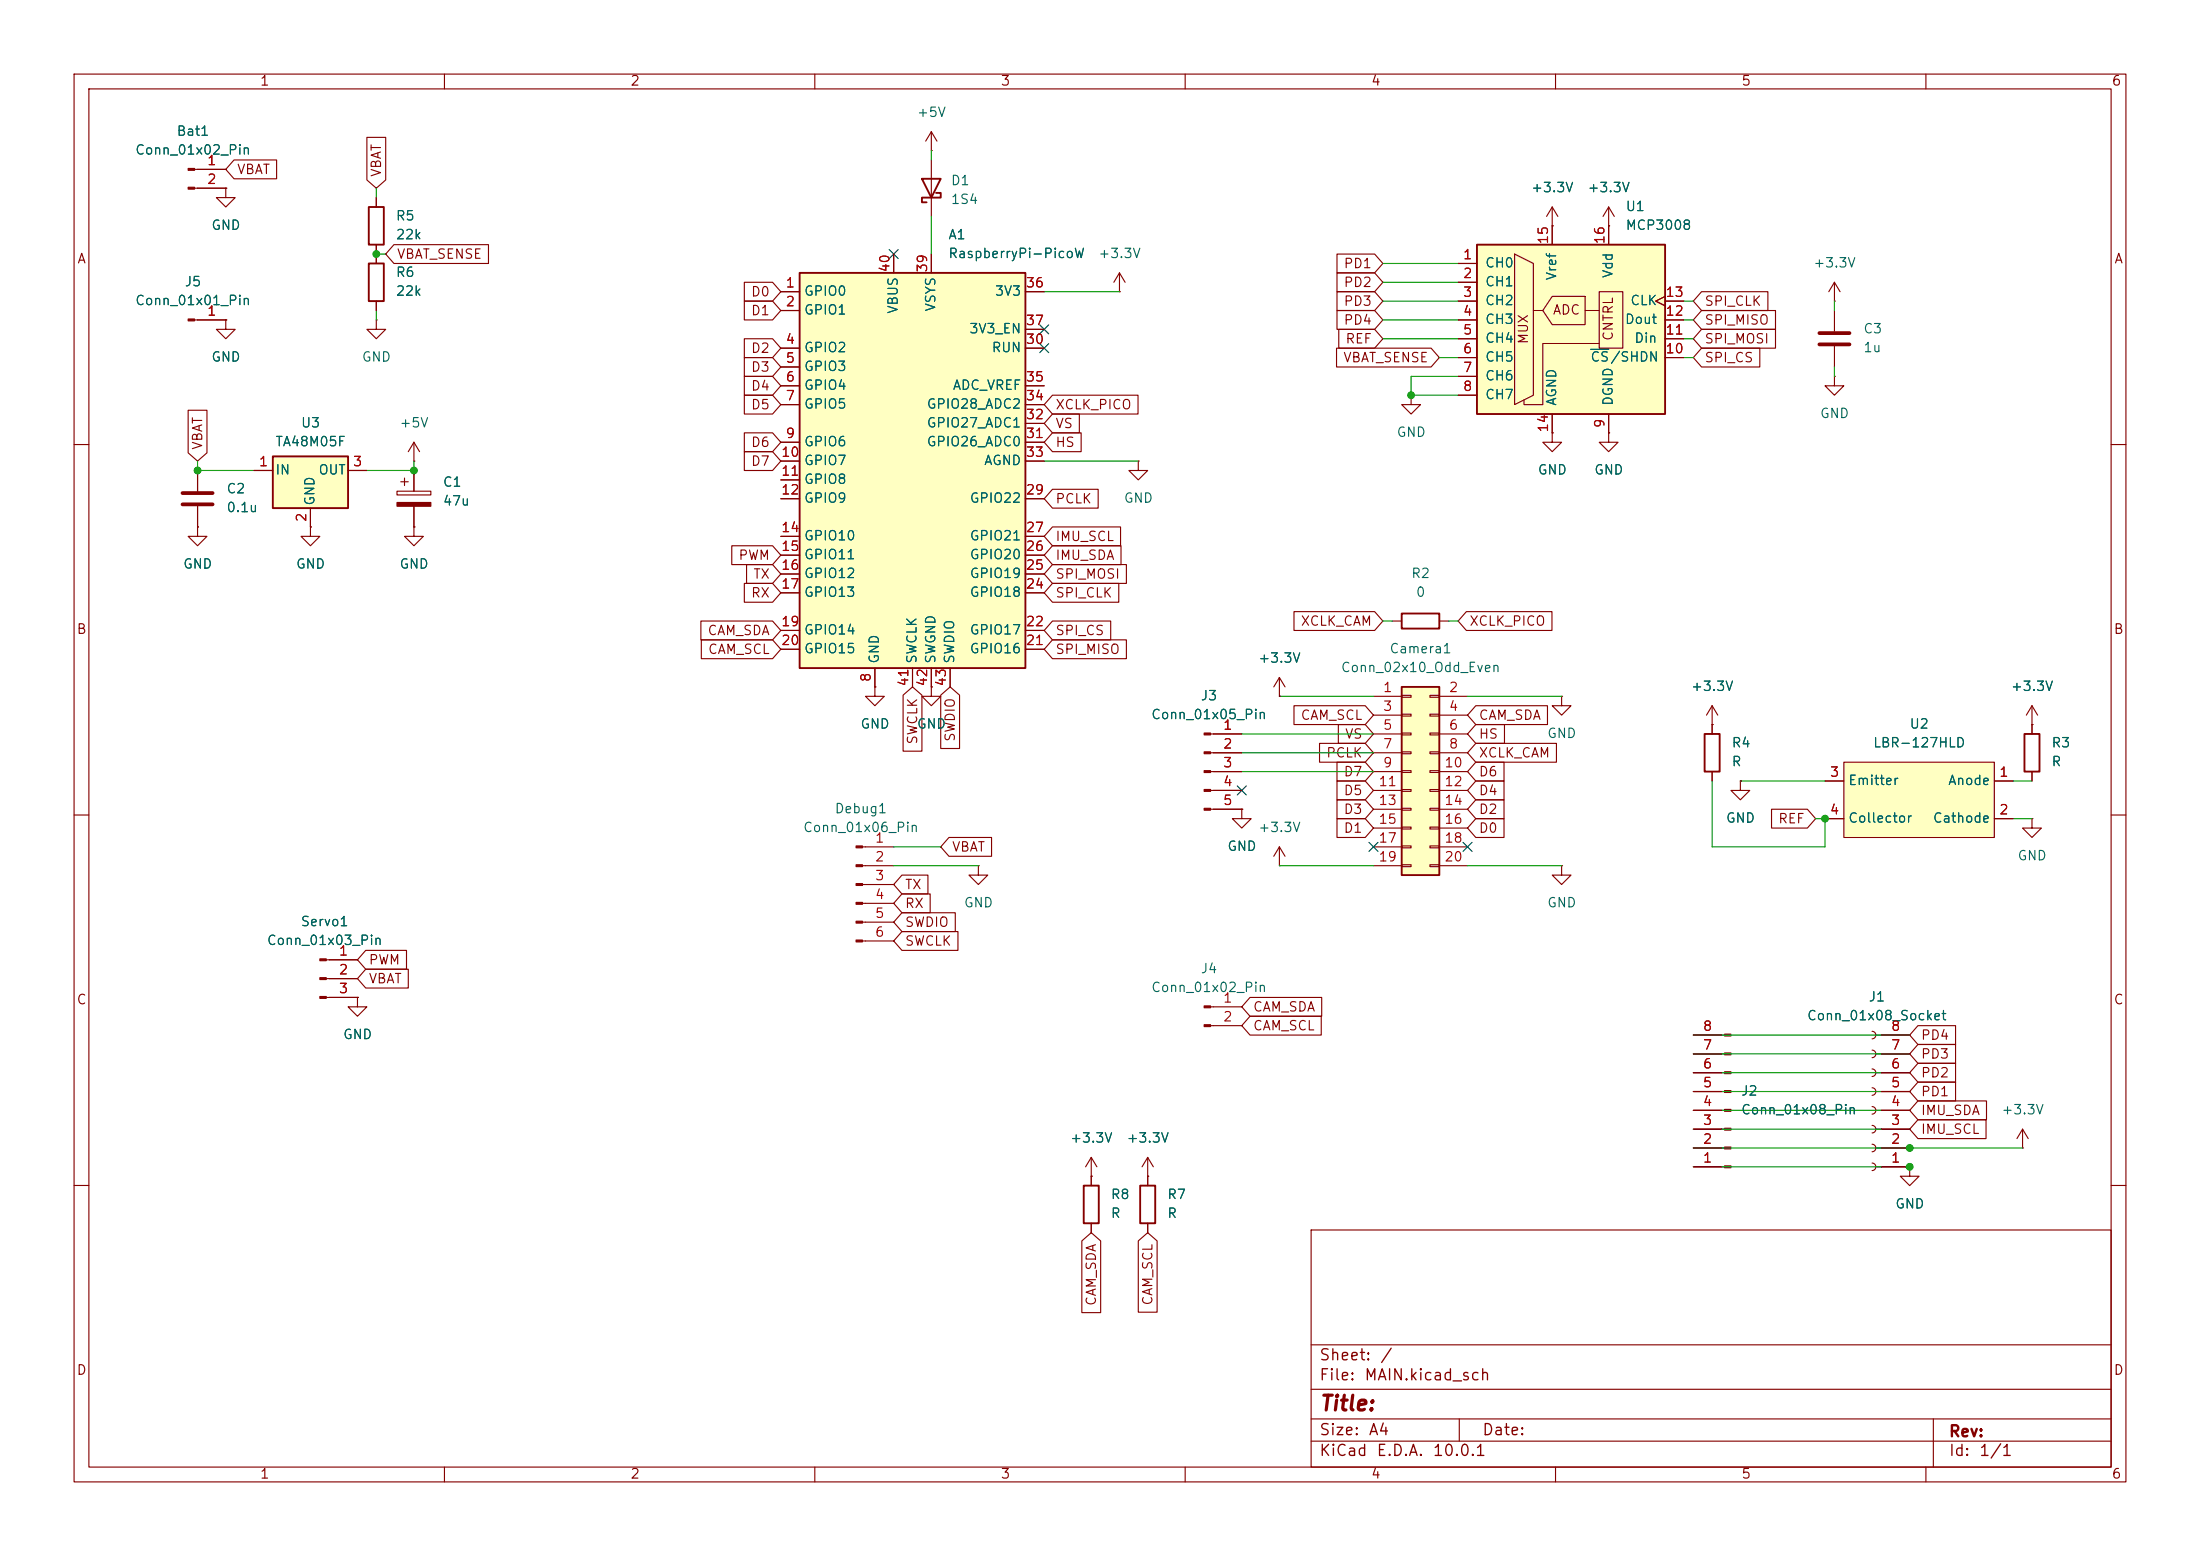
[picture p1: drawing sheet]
<svg xmlns="http://www.w3.org/2000/svg" width="297mm" height="210mm" viewBox="0 0 297 210" stroke-linecap="round" stroke-linejoin="round" font-family="sans-serif">
<g fill="none" stroke="#840000" stroke-width=".15">
<path d="M10 10h277v190h-277zM12 12h273v186h-273zM60 10v2M110 10v2M160 10v2M210 10v2M260 10v2M50.8 34.3v1.3M50.8 43.2v1.3h1.3l-1.3 1.2-1.3-1.2h1.3M50.8 43.2h.1M50.8 40.6v1.3M55.9 59.7l-.8 1.3"/>
<path d="M55.9 59.7l.7 1.3M55.9 59.7v2.5M209.5 58.4v1.3h1.3l-1.3 1.3-1.2-1.3h1.2M209.5 58.4h.1M217.2 58.4v1.3h1.2l-1.2 1.3-1.3-1.3h1.3M217.2 58.4h.1M10 60h2M26.7 71.1v1.3h1.2l-1.2 1.3-1.3-1.3h1.3M26.7 71.1h.1M41.9 71.1v1.3h1.3l-1.3 1.3-1.3-1.3h1.3M41.9 71.1h.1M53.6 66.3h4.6v.5h-4.6z"/>
<path d="M54.1 65h1M54.6 64.5v1M55.9 71.1v1.3h1.2l-1.2 1.3-1.3-1.3h1.3M55.9 71.1h.1M55.9 62.2h.1M55.9 63.5v2.8M55.9 68.3v2.8M285 60h2M163.4 99.1h4.2M188 83.8h1.2M194.3 83.8h1.3M274.3 97.8h.1"/>
<path d="M274.3 95.3l-.7 1.2M274.3 95.3l.8 1.2M274.3 95.3v2.5M10 110h2M116.4 114.3h4.2M116.4 116.8h4.2M116.4 119.4h4.2M132.1 116.8v1.3h1.2l-1.2 1.3-1.3-1.3h1.3M132.1 116.8h.1M163.4 101.6h4.2M163.4 104.1h4.2M163.4 106.7h4.2"/>
<path d="M163.4 109.2h4.2M167.6 109.2v1.3h1.3l-1.3 1.3-1.2-1.3h1.2M167.6 109.2h.1M172.7 116.8h.1M172.7 114.3l-.7 1.3M172.7 114.3l.8 1.3M172.7 114.3v2.5M285 110h2M44 129.5h4.3M44 132.1h4.3M44 134.6h4.3M48.3 134.6v1.3h1.2l-1.2 1.3-1.3-1.3h1.3"/>
<path d="M48.3 134.6h.1M116.4 121.9h4.2M116.4 124.5h4.2M116.4 127h4.2M163.4 135.9h4.2M163.4 138.4h4.2M147.3 158.8h.1M147.3 156.2v3.8M147.3 156.2l-.7 1.3M147.3 156.2l.8 1.3M154.9 158.8h.1M154.9 156.2v3.8"/>
<path d="M154.9 156.2l-.7 1.3M154.9 156.2l.8 1.3M10 160h2M147.3 165.1v1.3M154.9 165.1v1.3M177 166h108v32h-108zM285 160h2M60 198v2M110 198v2M160 198v2M177 194.5h108M177 191.5h108"/>
<path d="M177 187.5h108M177 181.5h108M197 191.5v3M210 198v2M260 198v2M261 191.5v6.5"/>
</g>
<g fill="#840000" stroke="#840000" stroke-width=".15">
<path d="M43.2 129.4h.8v.3h-.8z"/>
<path d="M43.2 132h.8v.2h-.8z"/>
<path d="M43.2 134.5h.8v.2h-.8z"/>
<path d="M162.6 135.8h.8v.2h-.8z"/>
<path d="M162.6 138.3h.8v.3h-.8z"/>
<path d="M162.6 98.9h.8v.3h-.8z"/>
<path d="M162.6 101.5h.8v.2h-.8z"/>
<path d="M162.6 104h.8v.3h-.8z"/>
<path d="M162.6 106.6h.8v.2h-.8z"/>
<path d="M162.6 109.1h.8v.2h-.8z"/>
<path d="M53.6 67.8h4.6v.5h-4.6z"/>
<path d="M115.6 114.2h.8v.2h-.8z"/>
<path d="M115.6 116.7h.8v.3h-.8z"/>
<path d="M115.6 119.3h.8v.2h-.8z"/>
<path d="M115.6 121.8h.8v.2h-.8z"/>
<path d="M115.6 124.3h.8v.3h-.8z"/>
<path d="M115.6 126.9h.8v.2h-.8z"/>
</g>
<path d="M49.8 35.6h2v5h-2zM189.2 82.8h5.1v2h-5.1zM146.3 160h2v5.1h-2zM153.9 160h2.1v5.1h-2.1z" fill="none" stroke="#840000" stroke-width=".25"/>
<path d="M36.8 61.6h10.2v7h-10.2z" fill="#ffffc2"/>
<path d="M36.8 61.6h10.2v7h-10.2zM230.1 99.1h2.1v5h-2.1z" fill="none" stroke="#840000" stroke-width=".25"/>
<path d="M26.7 63.5v2.8M26.7 68.3v2.8M34.3 63.5h2.5M41.9 68.6v2.5M47 63.5h2.5M231.1 97.8v1.3M231.1 104.1v1.3M234.9 105.4v1.3h1.3l-1.3 1.3-1.2-1.3h1.2M234.9 105.4h.1" fill="none" stroke="#840000" stroke-width=".15"/>
<path d="M24.6 66.5h4.1M24.6 68.1h4.1" fill="none" stroke="#840000" stroke-width=".51"/>
<path d="M248.9 102.9h20.3v10.1h-20.3z" fill="#ffffc2"/>
<g fill="none" stroke="#840000" stroke-width=".15">
<path d="M125.7 17.8l-.7 1.3M125.7 17.8l.8 1.3M125.7 17.8v2.5M26.3 22.9h4.2M26.3 25.4h4.2M30.5 25.4v1.3h1.2l-1.2 1.2-1.3-1.2h1.3M30.5 25.4h.1M50.8 26.7v1.2M50.8 33v1.3M125.7 20.3h.1M125.7 21.6v7.6M151.1 39.4h.1"/>
<path d="M151.1 36.8l-.7 1.3M151.1 36.8l.8 1.3M151.1 36.8v2.6M209.5 30.5h.1M209.5 27.9l-.7 1.3M209.5 27.9l.8 1.3M209.5 27.9v2.6M217.2 30.5h.1M217.2 27.9l-.8 1.3M217.2 27.9l.7 1.3M217.2 27.9v2.6M26.3 43.2h4.2"/>
<path d="M30.5 43.2v1.3h1.2l-1.2 1.2-1.3-1.2h1.3M30.5 43.2h.1M247.6 41.9v2.8M247.6 46.7v2.8M231.1 97.8h.1M231.1 95.3l-.7 1.2M231.1 95.3l.8 1.2M231.1 95.3v2.5M274.3 97.8v1.3M246.4 105.4h2.5M246.4 110.5h2.5M248.9 102.9h20.3v10.1h-20.3z"/>
<path d="M269.2 105.4h2.6M269.2 110.5h2.6M274.3 110.5v1.3h1.3l-1.3 1.2-1.3-1.2h1.3M274.3 110.5h.1M274.3 104.1v1.3M228.6 139.7h4.2M252.7 139.2a.51 .51 0 0 1 .5 .5 .51 .51 0 0 1-.5 .5M253.2 139.7h4.6M228.6 157.5h4.2M228.6 154.9h4.2M228.6 152.4h4.2M228.6 149.9h4.2"/>
<path d="M228.6 147.3h4.2M228.6 144.8h4.2M228.6 142.2h4.2M252.7 157a.51 .51 0 0 1 .5 .5 .51 .51 0 0 1-.5 .5M252.7 154.4a.51 .51 0 0 1 .5 .5 .51 .51 0 0 1-.5 .5M252.7 151.9a.51 .51 0 0 1 .5 .5 .51 .51 0 0 1-.5 .5M252.7 149.4a.51 .51 0 0 1 .5 .5 .51 .51 0 0 1-.5 .5M252.7 146.8a.51 .51 0 0 1 .5 .5 .51 .51 0 0 1-.5 .5M252.7 144.3a.51 .51 0 0 1 .5 .5 .51 .51 0 0 1-.5 .5M252.7 141.7a.51 .51 0 0 1 .5 .5 .51 .51 0 0 1-.5 .5M253.2 157.5h4.6M253.2 154.9h4.6"/>
<path d="M253.2 152.4h4.6M253.2 149.9h4.6M253.2 147.3h4.6M253.2 144.8h4.6M253.2 142.2h4.6M257.8 157.5v1.3h1.3l-1.3 1.2-1.3-1.2h1.3M257.8 157.5h.1M273 154.9h.1M273 152.4l-.7 1.3M273 152.4l.8 1.3M273 152.4v2.5"/>
</g>
<g fill="#840000" stroke="#840000" stroke-width=".15">
<path d="M232.8 157.4h.9v.2h-.9z"/>
<path d="M232.8 154.8h.9v.3h-.9z"/>
<path d="M232.8 152.3h.9v.2h-.9z"/>
<path d="M232.8 149.7h.9v.3h-.9z"/>
<path d="M232.8 147.2h.9v.2h-.9z"/>
<path d="M232.8 144.7h.9v.2h-.9z"/>
<path d="M232.8 142.1h.9v.3h-.9z"/>
<path d="M232.8 139.6h.9v.2h-.9z"/>
<path d="M25.4 22.7h.9v.3h-.9z"/>
<path d="M25.4 25.3h.9v.2h-.9z"/>
<path d="M25.4 43.1h.9v.2h-.9z"/>
</g>
<path d="M49.8 27.9h2v5.1h-2zM124.5 24.1h2.5l-1.3 2.6zM126.4 26h.6v.7h-2.5v.6h.6M273.3 99.1h2v5h-2z" fill="none" stroke="#840000" stroke-width=".25"/>
<path d="M245.6 45h4.1M245.6 46.5h4.1" fill="none" stroke="#840000" stroke-width=".51"/>
<path d="M189.2 92.7h5.1v25.4h-5.1z" fill="#ffffc2"/>
<path d="M189.2 92.7h5.1v25.4h-5.1z" fill="none" stroke="#840000" stroke-width=".25"/>
<g fill="none" stroke="#840000" stroke-width=".15">
<path d="M190.5 53.3v1.3h1.3l-1.3 1.3-1.3-1.3h1.3M190.5 53.3h.1M153.7 62.2v1.3h1.2l-1.2 1.3-1.3-1.3h1.3M153.7 62.2h.1M172.7 94h.1M172.7 91.4l-.7 1.3M172.7 91.4l.8 1.3M172.7 91.4v2.6M185.4 94h3.8M185.4 96.5h3.8M185.4 99.1h3.8M189.2 93.9h1.3v.2h-1.3z"/>
<path d="M189.2 96.4h1.3v.2h-1.3zM189.2 98.9h1.3v.3h-1.3zM193 93.9h1.3v.2h-1.3zM193 96.4h1.3v.2h-1.3zM193 98.9h1.3v.3h-1.3zM194.3 94h3.8M194.3 96.5h3.8M194.3 99.1h3.8M185.4 101.6h3.8M185.4 104.1h3.8M185.4 106.7h3.8M185.4 109.2h3.8"/>
<path d="M185.4 111.8h3.8M185.4 114.3h3.8M185.4 116.8h3.8M189.2 101.5h1.3v.2h-1.3zM189.2 104h1.3v.3h-1.3zM189.2 106.6h1.3v.2h-1.3zM189.2 109.1h1.3v.2h-1.3zM189.2 111.6h1.3v.3h-1.3zM189.2 114.2h1.3v.2h-1.3zM189.2 116.7h1.3v.3h-1.3zM193 101.5h1.3v.2h-1.3zM193 104h1.3v.3h-1.3z"/>
<path d="M193 106.6h1.3v.2h-1.3zM193 109.1h1.3v.2h-1.3zM193 111.6h1.3v.3h-1.3zM193 114.2h1.3v.2h-1.3zM193 116.7h1.3v.3h-1.3zM194.3 101.6h3.8M194.3 104.1h3.8M194.3 106.7h3.8M194.3 109.2h3.8M194.3 111.8h3.8M194.3 114.3h3.8M194.3 116.8h3.8"/>
</g>
<path d="M107.9 36.8h30.5v53.4h-30.5z" fill="#ffffc2"/>
<path d="M107.9 36.8h30.5v53.4h-30.5z" fill="none" stroke="#840000" stroke-width=".25"/>
<g fill="none" stroke="#840000" stroke-width=".15">
<path d="M105.4 39.4h2.5M120.6 34.3v2.5M125.7 34.3v2.5M138.4 39.4h2.6M247.6 38.1l-.7 1.3M247.6 38.1l.8 1.3M247.6 38.1v2.5M105.4 41.9h2.5M105.4 47h2.5M105.4 49.5h2.5M105.4 52.1h2.5M105.4 54.6h2.5"/>
<path d="M105.4 59.7h2.5M138.4 47h2.6M138.4 52.1h2.6M138.4 54.6h2.6M138.4 59.7h2.6M138.4 57.2h2.6M138.4 44.5h2.6M247.6 50.8v1.3h1.3l-1.3 1.2-1.2-1.2h1.2M247.6 50.8h.1M247.6 40.6h.1M105.4 62.2h2.5M105.4 64.8h2.5"/>
<path d="M105.4 67.3h2.5M105.4 72.4h2.5M105.4 74.9h2.5M105.4 77.5h2.5M138.4 62.2h2.6M138.4 67.3h2.6M138.4 72.4h2.6M138.4 74.9h2.6M138.4 77.5h2.6M105.4 80h2.5M105.4 85.1h2.5M105.4 87.6h2.5"/>
<path d="M118.1 92.7v1.3h1.3l-1.3 1.3-1.3-1.3h1.3M118.1 92.7h.1M118.1 90.2v2.5M123.2 90.2v2.5M125.7 92.7v1.3h1.3l-1.3 1.3-1.2-1.3h1.2M125.7 92.7h.1M125.7 90.2v2.5M128.3 90.2v2.5M138.4 80h2.6M138.4 85.1h2.6M138.4 87.6h2.6M210.8 94v1.3h1.3l-1.3 1.2-1.3-1.2h1.3"/>
<path d="M210.8 94h.1"/>
</g>
<path d="M199.4 33h25.4v22.9h-25.4z" fill="#ffffc2"/>
<g fill="none" stroke="#840000" stroke-width=".15">
<path d="M49.5 18.5h2.6v5.8l-1.3 1.1-1.3-1.1zM26.7 22.9h3.8M26.7 25.4h3.8M30.5 25.4h.1M31.6 21.6h5.7v2.5h-5.7l-1.1-1.2zM50.8 26.7v1.2M50.8 33v2.6M53.2 33h12.7v2.6h-12.7l-1.1-1.3zM100.5 38.1h3.8l1.1 1.3-1.1 1.2h-3.8zM105.4 39.4h2.5M120.6 34.3v2.5M125.7 34.3v2.5"/>
<path d="M138.4 39.4h2.6M180.5 36.8h5.1l1.1 1.3-1.1 1.3h-5.1zM180.5 34.3h5.1l1.1 1.3-1.1 1.2h-5.1zM180.5 39.4h5.1l1.1 1.2-1.1 1.3h-5.1zM196.8 35.6h2.6M196.8 38.1h2.6M204.5 34.3l2.5 1.3v17.7l-2.5 1.3zM209.5 30.5h.1M209.5 30.5v2.5M215.9 39.4h3.2v7.6h-3.2zM217.2 30.5h.1M217.2 30.5v2.5"/>
<path d="M229.7 39.4h9v2.5h-9l-1.1-1.3zM25.4 55.4h2.5v5.7l-1.2 1.1-1.3-1.1zM26.7 43.2h3.8M30.5 43.2h.1M50.8 40.6v1.3M100.5 50.8h3.8l1.1 1.3-1.1 1.2h-3.8zM100.5 53.3h3.8l1.1 1.3-1.1 1.3h-3.8zM100.5 45.7h3.8l1.1 1.3-1.1 1.3h-3.8zM100.5 40.6h3.8l1.1 1.3-1.1 1.3h-3.8zM100.5 58.4h3.8l1.1 1.3-1.1 1.3h-3.8zM100.5 48.3h3.8l1.1 1.2-1.1 1.3h-3.8zM105.4 41.9h2.5"/>
<path d="M105.4 47h2.5M105.4 49.5h2.5M105.4 52.1h2.5M105.4 54.6h2.5M105.4 59.7h2.5M138.4 47h2.6M138.4 52.1h2.6M138.4 54.6h2.6M138.4 59.7h2.6M138.4 57.2h2.6M138.4 44.5h2.6M142.1 55.9h3.6v2.5h-3.6l-1.1-1.2z"/>
<path d="M142.1 53.3h11.5v2.6h-11.5l-1.1-1.3zM142.1 58.4h3.9v2.6h-3.9l-1.1-1.3zM180.4 47h12.8l1.1 1.3-1.1 1.2h-12.8zM180.5 41.9h5.1l1.1 1.3-1.1 1.3h-5.1zM180.7 44.4h4.9l1.1 1.3-1.1 1.3h-4.9zM196.8 40.6h2.6M196.8 43.2h2.6M196.8 45.7h2.6M196.8 48.3h2.6M196.8 50.8h2.6M196.8 53.3h2.6M207 41.9h1.3"/>
<path d="M209.5 40h4.5v3.8h-4.5l-1.2-1.9zM209.5 58.4h.1M209.5 55.9v2.5M214 41.9h1.9M215.9 46.4h-7.6v8.2h-2.6v-.6M217.2 58.4h.1M217.2 55.9v2.5M224.8 40l-1.3 .6 1.3 .7M224.8 40.6h2.5M224.8 43.2h2.5M224.8 45.7h2.5M224.8 48.3h2.5"/>
<path d="M229.7 47h7.9v2.5h-7.9l-1.1-1.2zM229.7 44.4h10v2.6h-10l-1.1-1.3zM229.7 41.9h10v2.6h-10l-1.1-1.3zM26.7 71.1h.1M26.7 63.5v2.8M26.7 68.3v2.8M34.3 63.5h2.5M41.9 71.1h.1M41.9 68.6v2.5M47 63.5h2.5M55.9 71.1h.1M55.9 63.5v2.8"/>
<path d="M55.9 68.3v2.8M98.8 73.7h5.5l1.1 1.2-1.1 1.3h-5.5zM100.5 61h3.8l1.1 1.2-1.1 1.3h-3.8zM100.5 78.7h3.8l1.1 1.3-1.1 1.3h-3.8zM100.8 76.2h3.5l1.1 1.3-1.1 1.2h-3.5zM105.4 62.2h2.5M105.4 64.8h2.5M105.4 67.3h2.5M105.4 72.4h2.5M105.4 74.9h2.5M105.4 77.5h2.5M138.4 62.2h2.6"/>
<path d="M138.4 67.3h2.6M138.4 72.4h2.6M138.4 74.9h2.6M138.4 77.5h2.6M142.1 71.1h9.2v2.6h-9.2l-1.1-1.3zM142.1 73.7h9.2v2.5h-9.2l-1.1-1.3zM142.1 66h6.2v2.6h-6.2l-1.1-1.3zM142.1 78.7h8.9v2.6h-8.9l-1.1-1.3zM142.1 76.2h10v2.5h-10l-1.1-1.2zM94.6 83.8h9.7l1.1 1.3-1.1 1.3h-9.7zM94.7 86.4h9.6l1.1 1.2-1.1 1.3h-9.6zM105.4 80h2.5"/>
<path d="M105.4 85.1h2.5M105.4 87.6h2.5M118.1 92.7h.1M118.1 90.2v2.5M121.9 93.8l1.3-1.1 1.3 1.1v7.6h-2.6zM123.2 90.2v2.5M125.7 92.7h.1M125.7 90.2v2.5M127 93.8l1.3-1.1 1.2 1.1v7.2h-2.5zM128.3 90.2v2.5M138.4 80h2.6M138.4 85.1h2.6"/>
<path d="M138.4 87.6h2.6M142.1 86.4h10v2.5h-10l-1.1-1.3zM142.1 83.8h7.8v2.6h-7.8l-1.1-1.3zM163.8 99.1h3.8M172.7 94h.1M174.7 82.5h10.9l1.1 1.3-1.1 1.3h-10.9zM174.7 95.2h9.6l1.1 1.3-1.1 1.3h-9.6zM180.7 97.8h3.6l1.1 1.3-1.1 1.2h-3.6zM198 82.5h11.5v2.6h-11.5l-1.2-1.3zM199.2 95.2h9.7v2.6h-9.7l-1.1-1.3zM199.2 97.8h3.9v2.5h-3.9l-1.1-1.2zM231.1 97.8h.1"/>
<path d="M231.1 97.8v1.3M274.3 97.8h.1M274.3 97.8v1.3M121.8 118.1h3.5v2.6h-3.5l-1.2-1.3zM128.1 113h5.8v2.6h-5.8l-1.1-1.3zM163.8 101.6h3.8M163.8 104.1h3.8M163.8 106.7h3.8M163.8 109.2h3.8M167.6 109.2h.1M178.1 100.3h6.2l1.1 1.3-1.1 1.3h-6.2zM180.5 105.4h3.8l1.1 1.3-1.1 1.3h-3.8z"/>
<path d="M180.5 110.5h3.8l1.1 1.3-1.1 1.2h-3.8zM180.5 107.9h3.8l1.1 1.3-1.1 1.3h-3.8zM180.5 102.9h3.8l1.1 1.2-1.1 1.3h-3.8zM199.2 110.5h3.8v2.5h-3.8l-1.1-1.2zM199.2 100.3h10.9v2.6h-10.9l-1.1-1.3zM199.2 102.9h3.8v2.5h-3.8l-1.1-1.3zM199.2 107.9h3.8v2.6h-3.8l-1.1-1.3zM199.2 105.4h3.8v2.6h-3.8l-1.1-1.3zM210.8 116.8v1.3h1.3l-1.3 1.3-1.3-1.3h1.3M210.8 116.8h.1M231.1 104.1v1.3M234.9 105.4h.1"/>
<path d="M239.2 109.2h4.8l1.1 1.3-1.1 1.3h-4.8zM246.4 105.4h2.5M246.4 110.5h2.5M269.2 105.4h2.6M269.2 110.5h2.6M274.3 104.1v1.3M44.4 129.5h3.9M44.4 132.1h3.9M44.4 134.6h3.9M48.3 134.6h.1M49.4 130.8h5.7v2.6h-5.7l-1.1-1.3zM49.4 128.3h5.5v2.5h-5.5l-1.1-1.3z"/>
<path d="M121.8 123.2h7.2v2.5h-7.2l-1.2-1.2zM121.8 125.7h7.5v2.6h-7.5l-1.2-1.3zM121.8 120.6h3.8v2.6h-3.8l-1.2-1.3zM168.8 137.2h9.6v2.5h-9.6l-1.2-1.3zM168.8 134.6h9.6v2.6h-9.6l-1.2-1.3zM228.6 139.7h3.8M254 139.7h3.8M258.9 138.4h5.1v2.6h-5.1l-1.1-1.3zM147.3 158.8h.1M147.3 158.8v1.2M154.9 158.8h.1M154.9 158.8v1.2"/>
<path d="M228.6 157.5h3.8M228.6 154.9h3.8M228.6 152.4h3.8M228.6 149.9h3.8M228.6 147.3h3.8M228.6 144.8h3.8M228.6 142.2h3.8M254 157.5h3.8M254 154.9h3.8M254 152.4h3.8M254 149.9h3.8M254 147.3h3.8"/>
<path d="M254 144.8h3.8M254 142.2h3.8M257.8 157.5h.1M258.9 146h5.1v2.6h-5.1l-1.1-1.3zM258.9 141h5.1v2.5h-5.1l-1.1-1.3zM258.9 143.5h5.1v2.6h-5.1l-1.1-1.3zM258.9 148.6h9.3v2.5h-9.3l-1.1-1.2zM258.9 151.1h9.2v2.6h-9.2l-1.1-1.3zM146 167.5l1.3-1.1 1.3 1.1v9.7h-2.6zM147.3 165.1v1.3M153.7 167.5l1.2-1.1 1.3 1.1v9.6h-2.5zM154.9 165.1v1.3"/>
</g>
<path d="M199.4 33h25.4v22.9h-25.4z" fill="none" stroke="#840000" stroke-width=".25"/>
<path d="M214.7 47.2h2.5" fill="none" stroke="#006464" stroke-width=".15"/>
<g fill="none" stroke="#009600" stroke-width=".15">
<path d="M50.8 34.3h1.3M50.8 25.4v1.3M125.7 20.3v1.3M125.7 29.2v5.1M141 39.4h10.1M186.7 38.1h10.1M186.7 35.6h10.1M50.8 41.9v1.3M186.7 40.6h10.1M186.7 45.7h10.1M186.7 43.2h10.1M194.3 48.3h2.5"/>
<path d="M196.8 50.8h-6.3v2.5h6.3M227.3 40.6h1.3M227.3 45.7h1.3M227.3 48.3h1.3M227.3 43.2h1.3M247.6 40.6v1.3M247.6 49.5v1.3M26.7 62.2v1.3h7.6M55.9 62.2v1.3h-6.4M141 62.2h12.7M167.6 99.1h17.8M172.7 94h12.7"/>
<path d="M186.7 83.8h1.3M195.6 83.8h1.2M198.1 94h12.7M120.6 114.3h6.4M120.6 116.8h11.5M167.6 101.6h17.8M167.6 104.1h17.8M172.7 116.8h12.7M198.1 116.8h12.7M231.1 105.4v8.9h15.3v-3.8h-1.3M234.9 105.4h11.5M271.8 110.5h2.5"/>
<path d="M271.8 105.4h2.5M228.6 139.7h29.2M228.6 154.9h44.4M228.6 149.9h29.2M228.6 152.4h29.2M228.6 157.5h29.2M228.6 144.8h29.2M228.6 142.2h29.2M228.6 147.3h29.2"/>
</g>
<path d="M120 33.7l1.3 1.2M121.3 33.7l-1.3 1.2M140.4 43.8l1.2 1.3M140.4 46.4l1.2 1.2M141.6 43.8l-1.2 1.3M141.6 46.4l-1.2 1.2M167 106.1l1.2 1.2M168.2 106.1l-1.2 1.2M184.8 113.7l1.2 1.2M186 113.7l-1.2 1.2M197.5 113.7l1.2 1.2M198.7 113.7l-1.2 1.2" fill="none" stroke="#000084" stroke-width=".15"/>
<g fill="#009600" stroke="#009600" stroke-width=".14">
<circle cx="190.5" cy="53.3" r=".46"/>
<circle cx="257.8" cy="157.5" r=".46"/>
<circle cx="257.8" cy="154.9" r=".46"/>
<circle cx="246.4" cy="110.5" r=".46"/>
<circle cx="26.7" cy="63.5" r=".46"/>
<circle cx="50.8" cy="34.3" r=".46"/>
<circle cx="55.9" cy="63.5" r=".46"/>
</g>
<text font-size="2" fill="#840000" x="178" y="190.9">Title:</text>
<g font-size="1.5" fill="#840000">
<text x="178" y="184">Sheet:</text>
<text x="186.2" y="184">/</text>
<text x="178" y="186.7">File:</text>
<text x="184.1" y="186.7">MAIN.kicad_sch</text>
<text x="178" y="196.9">KiCad</text>
<text x="178" y="194.1">Size:</text>
<text x="184.7" y="194.1">A4</text>
<text x="185.7" y="196.9">E.D.A.</text>
<text x="193.3" y="196.9">10.0.1</text>
<text x="200" y="194.1">Date:</text>
<text x="263" y="194.3">Rev:</text>
<text x="263" y="196.9">Id:</text>
<text x="267.1" y="196.9">1/1</text>
</g>
<g font-size="1.3" fill="#840000">
<text x="35" y="11.9">1</text>
<text x="85" y="11.9">2</text>
<text x="135" y="11.9">3</text>
<text x="185" y="11.9">4</text>
<text x="235" y="11.9">5</text>
<text x="285" y="11.9">6</text>
<text x="31.9" y="23.8">VBAT</text>
<text x="51.8" y="24" transform="rotate(-90 51.8 24)">VBAT</text>
<text x="10.3" y="35.9">A</text>
<text x="53.5" y="35.2">VBAT_SENSE</text>
<text x="285.3" y="35.9">A</text>
<text x="101.3" y="40.3">D0</text>
<text x="181.3" y="39.1">PD2</text>
<text x="181.3" y="36.5">PD1</text>
<text x="181.3" y="41.6">PD3</text>
<text x="230" y="41.6">SPI_CLK</text>
<text x="101.3" y="47.9">D2</text>
<text x="101.3" y="42.9">D1</text>
<text x="181.3" y="44.1">PD4</text>
<text x="181.6" y="46.7">REF</text>
<text x="206.6" y="46.5" transform="rotate(-90 206.6 46.5)">MUX</text>
<text x="209.5" y="42.8">ADC</text>
<text x="218.1" y="46.1" transform="rotate(-90 218.1 46.1)">CNTRL</text>
<text x="230" y="46.7">SPI_MOSI</text>
<text x="230" y="44.1">SPI_MISO</text>
<text x="101.3" y="53">D4</text>
<text x="101.3" y="50.5">D3</text>
<text x="181.2" y="49.2">VBAT_SENSE</text>
<text x="230" y="49.2">SPI_CS</text>
<text x="101.3" y="55.6">D5</text>
<text x="142.4" y="58.1">VS</text>
<text x="142.4" y="55.6">XCLK_PICO</text>
<text x="27.6" y="60.8" transform="rotate(-90 27.6 60.8)">VBAT</text>
<text x="101.3" y="60.6">D6</text>
<text x="101.3" y="63.2">D7</text>
<text x="142.4" y="60.6">HS</text>
<text x="142.4" y="68.3">PCLK</text>
<text x="99.6" y="75.9">PWM</text>
<text x="142.4" y="73.3">IMU_SCL</text>
<text x="142.4" y="75.9">IMU_SDA</text>
<text x="101.3" y="81">RX</text>
<text x="101.6" y="78.4">TX</text>
<text x="142.4" y="81">SPI_CLK</text>
<text x="142.4" y="78.4">SPI_MOSI</text>
<text x="10.3" y="85.9">B</text>
<text x="95.4" y="86">CAM_SDA</text>
<text x="95.5" y="88.6">CAM_SCL</text>
<text x="142.4" y="88.6">SPI_MISO</text>
<text x="142.4" y="86">SPI_CS</text>
<text x="175.5" y="84.8">XCLK_CAM</text>
<text x="198.3" y="84.8">XCLK_PICO</text>
<text x="285.3" y="85.9">B</text>
<text x="124.1" y="100.6" transform="rotate(-90 124.1 100.6)">SWCLK</text>
<text x="129.2" y="100.2" transform="rotate(-90 129.2 100.2)">SWDIO</text>
<text x="175.5" y="97.5">CAM_SCL</text>
<text x="181.5" y="100">VS</text>
<text x="199.5" y="97.5">CAM_SDA</text>
<text x="199.5" y="100">HS</text>
<text x="178.9" y="102.6">PCLK</text>
<text x="181.3" y="107.6">D5</text>
<text x="181.3" y="105.1">D7</text>
<text x="199.5" y="102.6">XCLK_CAM</text>
<text x="199.5" y="105.1">D6</text>
<text x="199.5" y="107.6">D4</text>
<text x="181.3" y="112.7">D1</text>
<text x="181.3" y="110.2">D3</text>
<text x="199.5" y="112.7">D0</text>
<text x="199.5" y="110.2">D2</text>
<text x="240" y="111.4">REF</text>
<text x="128.4" y="115.3">VBAT</text>
<text x="122.1" y="125.4">SWDIO</text>
<text x="122.1" y="120.3">TX</text>
<text x="122.1" y="122.9">RX</text>
<text x="49.7" y="130.5">PWM</text>
<text x="122.1" y="128">SWCLK</text>
<text x="10.3" y="135.9">C</text>
<text x="49.7" y="133">VBAT</text>
<text x="169.1" y="136.8">CAM_SDA</text>
<text x="285.3" y="135.9">C</text>
<text x="169.1" y="139.4">CAM_SCL</text>
<text x="259.2" y="143.2">PD3</text>
<text x="259.2" y="140.7">PD4</text>
<text x="259.2" y="148.3">PD1</text>
<text x="259.2" y="145.7">PD2</text>
<text x="259.2" y="150.8">IMU_SDA</text>
<text x="259.2" y="153.4">IMU_SCL</text>
<text x="148.3" y="176.3" transform="rotate(-90 148.3 176.3)">CAM_SDA</text>
<text x="155.9" y="176.3" transform="rotate(-90 155.9 176.3)">CAM_SCL</text>
<text x="10.3" y="185.9">D</text>
<text x="285.3" y="185.9">D</text>
<text x="35" y="199.9">1</text>
<text x="85" y="199.9">2</text>
<text x="135" y="199.9">3</text>
<text x="185" y="199.9">4</text>
<text x="235" y="199.9">5</text>
<text x="285" y="199.9">6</text>
</g>
<g font-size="1.3" fill="#006464">
<text x="123.7" y="16.1">+5V</text>
<text x="18.2" y="21.2">Conn_01x02_Pin</text>
<text x="23.8" y="18.6">Bat1</text>
<text x="128.3" y="25.3">D1</text>
<text x="128.3" y="27.9">1S4</text>
<text x="206.6" y="26.3">+3.3V</text>
<text x="214.2" y="26.3">+3.3V</text>
<text x="219.4" y="28.8">U1</text>
<text x="28.4" y="31.3">GND</text>
<text x="53.3" y="30.1">R5</text>
<text x="53.3" y="32.6">22k</text>
<text x="127.9" y="32.6">A1</text>
<text x="127.9" y="35.2">RaspberryPi-PicoW</text>
<text x="148.2" y="35.2">+3.3V</text>
<text x="219.4" y="31.3">MCP3008</text>
<text x="18.2" y="41.5">Conn_01x01_Pin</text>
<text x="24.8" y="39">J5</text>
<text x="53.3" y="37.7">R6</text>
<text x="53.3" y="40.2">22k</text>
<text x="108.5" y="40.2">GPIO0</text>
<text x="134.2" y="40.2">3V3</text>
<text x="200.4" y="36.4">CH0</text>
<text x="200.4" y="39">CH1</text>
<text x="200.4" y="41.5">CH2</text>
<text x="210.4" y="37.9" transform="rotate(-90 210.4 37.9)">Vref</text>
<text x="218" y="37.6" transform="rotate(-90 218 37.6)">Vdd</text>
<text x="220" y="41.5">CLK</text>
<text x="244.7" y="36.4">+3.3V</text>
<text x="108.5" y="42.8">GPIO1</text>
<text x="108.5" y="47.9">GPIO2</text>
<text x="121.5" y="42.4" transform="rotate(-90 121.5 42.4)">VBUS</text>
<text x="126.6" y="42.1" transform="rotate(-90 126.6 42.1)">VSYS</text>
<text x="130.8" y="45.3">3V3_EN</text>
<text x="133.8" y="47.9">RUN</text>
<text x="200.4" y="44">CH3</text>
<text x="200.4" y="46.6">CH4</text>
<text x="219.3" y="44">Dout</text>
<text x="220.5" y="46.6">Din</text>
<text x="251.5" y="45.3">C3</text>
<text x="251.5" y="47.9">1u</text>
<text x="28.4" y="49.1">GND</text>
<text x="48.8" y="49.1">GND</text>
<text x="108.5" y="50.4">GPIO3</text>
<text x="108.5" y="52.9">GPIO4</text>
<text x="128.5" y="52.9">ADC_VREF</text>
<text x="200.4" y="49.1">CH5</text>
<text x="200.4" y="51.7">CH6</text>
<text x="214.6" y="49.1">CS/SHDN</text>
<text x="40.5" y="58">U3</text>
<text x="53.8" y="58">+5V</text>
<text x="108.5" y="55.5">GPIO5</text>
<text x="125" y="58">GPIO27_ADC1</text>
<text x="125" y="55.5">GPIO28_ADC2</text>
<text x="188.5" y="59.3">GND</text>
<text x="200.4" y="54.2">CH7</text>
<text x="210.4" y="54.9" transform="rotate(-90 210.4 54.9)">AGND</text>
<text x="218" y="54.9" transform="rotate(-90 218 54.9)">DGND</text>
<text x="245.6" y="56.7">GND</text>
<text x="37.1" y="64.4">IN</text>
<text x="37.1" y="60.6">TA48M05F</text>
<text x="42.9" y="64.4">OUT</text>
<text x="108.5" y="60.6">GPIO6</text>
<text x="108.5" y="63.1">GPIO7</text>
<text x="108.5" y="65.6">GPIO8</text>
<text x="125" y="60.6">GPIO26_ADC0</text>
<text x="132.8" y="63.1">AGND</text>
<text x="207.5" y="64.4">GND</text>
<text x="215.1" y="64.4">GND</text>
<text x="30.5" y="66.9">C2</text>
<text x="30.5" y="69.4">0.1u</text>
<text x="42.8" y="68.3" transform="rotate(-90 42.8 68.3)">GND</text>
<text x="59.7" y="66">C1</text>
<text x="59.7" y="68.6">47u</text>
<text x="108.5" y="68.2">GPIO9</text>
<text x="130.8" y="68.2">GPIO22</text>
<text x="151.6" y="68.2">GND</text>
<text x="24.6" y="77.1">GND</text>
<text x="39.9" y="77.1">GND</text>
<text x="53.8" y="77.1">GND</text>
<text x="108.5" y="73.3">GPIO10</text>
<text x="108.5" y="75.8">GPIO11</text>
<text x="130.8" y="75.8">GPIO20</text>
<text x="130.8" y="73.3">GPIO21</text>
<text x="108.5" y="78.3">GPIO12</text>
<text x="108.5" y="80.9">GPIO13</text>
<text x="130.8" y="80.9">GPIO18</text>
<text x="130.8" y="78.3">GPIO19</text>
<text x="190.4" y="78.3">R2</text>
<text x="191.1" y="80.9">0</text>
<text x="108.5" y="86">GPIO14</text>
<text x="108.5" y="88.5">GPIO15</text>
<text x="119" y="89.7" transform="rotate(-90 119 89.7)">GND</text>
<text x="124.1" y="89.7" transform="rotate(-90 124.1 89.7)">SWCLK</text>
<text x="126.6" y="89.7" transform="rotate(-90 126.6 89.7)">SWGND</text>
<text x="129.1" y="89.7" transform="rotate(-90 129.1 89.7)">SWDIO</text>
<text x="130.8" y="88.5">GPIO16</text>
<text x="130.8" y="86">GPIO17</text>
<text x="169.8" y="89.8">+3.3V</text>
<text x="187.5" y="88.5">Camera1</text>
<text x="162" y="94.8">J3</text>
<text x="180.9" y="91">Conn_02x10_Odd_Even</text>
<text x="228.2" y="93.6">+3.3V</text>
<text x="271.4" y="93.6">+3.3V</text>
<text x="116.1" y="98.7">GND</text>
<text x="123.7" y="98.7">GND</text>
<text x="155.3" y="97.4">Conn_01x05_Pin</text>
<text x="208.8" y="99.9">GND</text>
<text x="233.7" y="101.2">R4</text>
<text x="252.8" y="101.2">LBR-127HLD</text>
<text x="257.7" y="98.7">U2</text>
<text x="276.9" y="101.2">R3</text>
<text x="233.7" y="103.7">R</text>
<text x="249.4" y="106.3">Emitter</text>
<text x="262.9" y="106.3">Anode</text>
<text x="276.9" y="103.7">R</text>
<text x="108.3" y="112.6">Conn_01x06_Pin</text>
<text x="112.6" y="110.1">Debug1</text>
<text x="169.8" y="112.6">+3.3V</text>
<text x="232.9" y="111.4">GND</text>
<text x="249.4" y="111.4">Collector</text>
<text x="260.8" y="111.4">Cathode</text>
<text x="165.6" y="115.2">GND</text>
<text x="272.3" y="116.4">GND</text>
<text x="40.5" y="125.3">Servo1</text>
<text x="130" y="122.8">GND</text>
<text x="208.8" y="122.8">GND</text>
<text x="35.9" y="127.9">Conn_01x03_Pin</text>
<text x="162" y="131.7">J4</text>
<text x="155.3" y="134.2">Conn_01x02_Pin</text>
<text x="252.2" y="135.5">J1</text>
<text x="46.2" y="140.6">GND</text>
<text x="243.9" y="138">Conn_01x08_Socket</text>
<text x="235" y="148.2">J2</text>
<text x="144.4" y="154.5">+3.3V</text>
<text x="152" y="154.5">+3.3V</text>
<text x="235" y="150.7">Conn_01x08_Pin</text>
<text x="270.1" y="150.7">+3.3V</text>
<text x="149.9" y="162.2">R8</text>
<text x="149.9" y="164.7">R</text>
<text x="157.5" y="162.2">R7</text>
<text x="157.5" y="164.7">R</text>
<text x="255.8" y="163.4">GND</text>
</g>
<g font-size="1.3" fill="#a90000">
<text x="27.9" y="22.6">1</text>
<text x="27.9" y="25.1">2</text>
<text x="197.4" y="35.3">1</text>
<text x="209.3" y="33.1" transform="rotate(-90 209.3 33.1)">15</text>
<text x="216.9" y="33.1" transform="rotate(-90 216.9 33.1)">16</text>
<text x="106" y="39.1">1</text>
<text x="106" y="41.7">2</text>
<text x="120.4" y="36.9" transform="rotate(-90 120.4 36.9)">40</text>
<text x="125.5" y="36.9" transform="rotate(-90 125.5 36.9)">39</text>
<text x="138.4" y="39.1">36</text>
<text x="197.4" y="37.8">2</text>
<text x="197.4" y="40.4">3</text>
<text x="224.7" y="40.4">13</text>
<text x="27.9" y="42.9">1</text>
<text x="106" y="46.7">4</text>
<text x="138.4" y="46.7">30</text>
<text x="138.4" y="44.2">37</text>
<text x="197.4" y="42.9">4</text>
<text x="197.4" y="45.5">5</text>
<text x="224.7" y="45.5">11</text>
<text x="224.7" y="42.9">12</text>
<text x="106" y="49.3">5</text>
<text x="106" y="51.8">6</text>
<text x="138.4" y="51.8">35</text>
<text x="197.4" y="48">6</text>
<text x="197.4" y="50.5">7</text>
<text x="197.4" y="53.1">8</text>
<text x="224.7" y="48">10</text>
<text x="106" y="54.4">7</text>
<text x="106" y="59.4">9</text>
<text x="138.4" y="59.4">31</text>
<text x="138.4" y="56.9">32</text>
<text x="138.4" y="54.4">34</text>
<text x="209.3" y="58.5" transform="rotate(-90 209.3 58.5)">14</text>
<text x="216.9" y="57.9" transform="rotate(-90 216.9 57.9)">9</text>
<text x="34.9" y="63.2">1</text>
<text x="47.6" y="63.2">3</text>
<text x="105.4" y="62">10</text>
<text x="105.4" y="64.5">11</text>
<text x="138.4" y="62">33</text>
<text x="41.7" y="70.6" transform="rotate(-90 41.7 70.6)">2</text>
<text x="105.4" y="67.1">12</text>
<text x="138.4" y="67.1">29</text>
<text x="105.4" y="72.1">14</text>
<text x="105.4" y="74.7">15</text>
<text x="105.4" y="77.2">16</text>
<text x="138.4" y="77.2">25</text>
<text x="138.4" y="74.7">26</text>
<text x="138.4" y="72.1">27</text>
<text x="105.4" y="79.8">17</text>
<text x="138.4" y="79.8">24</text>
<text x="105.4" y="84.8">19</text>
<text x="105.4" y="87.4">20</text>
<text x="138.4" y="87.4">21</text>
<text x="138.4" y="84.8">22</text>
<text x="117.9" y="92.1" transform="rotate(-90 117.9 92.1)">8</text>
<text x="122.9" y="92.8" transform="rotate(-90 122.9 92.8)">41</text>
<text x="125.5" y="92.8" transform="rotate(-90 125.5 92.8)">42</text>
<text x="128" y="92.8" transform="rotate(-90 128 92.8)">43</text>
<text x="186.6" y="93.7">1</text>
<text x="195.5" y="93.7">2</text>
<text x="165" y="98.8">1</text>
<text x="165" y="101.3">2</text>
<text x="186.6" y="96.3">3</text>
<text x="186.6" y="98.8">5</text>
<text x="186.6" y="101.3">7</text>
<text x="195.5" y="96.3">4</text>
<text x="195.5" y="98.8">6</text>
<text x="195.5" y="101.3">8</text>
<text x="165" y="103.9">3</text>
<text x="165" y="106.4">4</text>
<text x="186" y="106.4">11</text>
<text x="186.6" y="103.9">9</text>
<text x="194.9" y="103.9">10</text>
<text x="194.9" y="106.4">12</text>
<text x="246.9" y="105.2">3</text>
<text x="269.8" y="105.2">1</text>
<text x="165" y="109">5</text>
<text x="186" y="109">13</text>
<text x="186" y="111.5">15</text>
<text x="194.9" y="109">14</text>
<text x="194.9" y="111.5">16</text>
<text x="246.9" y="110.2">4</text>
<text x="269.8" y="110.2">2</text>
<text x="118" y="114">1</text>
<text x="118" y="116.6">2</text>
<text x="118" y="119.1">3</text>
<text x="186" y="114">17</text>
<text x="186" y="116.6">19</text>
<text x="194.9" y="114">18</text>
<text x="194.9" y="116.6">20</text>
<text x="118" y="121.7">4</text>
<text x="118" y="124.2">5</text>
<text x="45.6" y="129.3">1</text>
<text x="45.6" y="131.8">2</text>
<text x="118" y="126.7">6</text>
<text x="45.6" y="134.4">3</text>
<text x="165" y="135.6">1</text>
<text x="165" y="138.2">2</text>
<text x="229.8" y="142">7</text>
<text x="229.8" y="139.4">8</text>
<text x="255.2" y="142">7</text>
<text x="255.2" y="139.4">8</text>
<text x="229.8" y="149.6">4</text>
<text x="229.8" y="147.1">5</text>
<text x="229.8" y="144.5">6</text>
<text x="255.2" y="149.6">4</text>
<text x="255.2" y="147.1">5</text>
<text x="255.2" y="144.5">6</text>
<text x="229.8" y="154.7">2</text>
<text x="229.8" y="152.1">3</text>
<text x="255.2" y="154.7">2</text>
<text x="255.2" y="152.1">3</text>
<text x="229.8" y="157.2">1</text>
<text x="255.2" y="157.2">1</text>
</g>
</svg>
